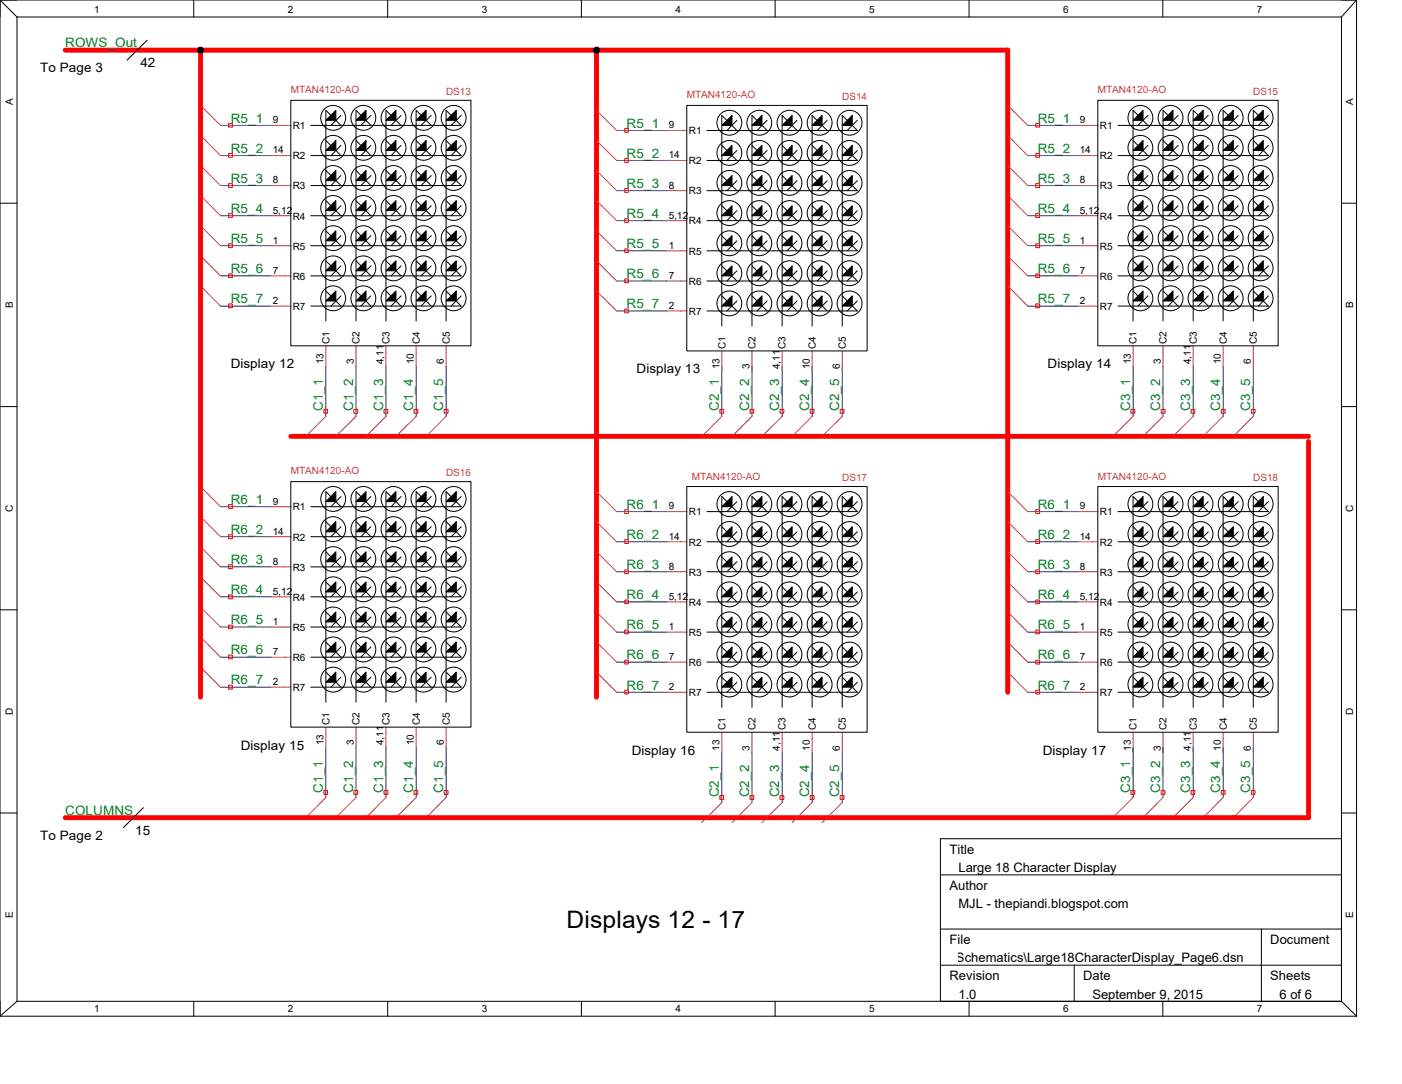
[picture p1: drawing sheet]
<svg xmlns="http://www.w3.org/2000/svg" width="279mm" height="216mm" viewBox="0 0 279 216" stroke-linecap="round" stroke-linejoin="round" font-family="sans-serif">
<path d="M13 10h187.8v127.9M40 10v128.9M118.9 10v128.9M58 86.9h202.8M260.8 87.9v75h-247.8" fill="none" stroke="#f00" stroke-width=".97"/>
<g fill="none" stroke="#00f" stroke-width=".2">
<path d="M43.9 25h10M43.9 31h10M43.9 37h10M122.9 26h10M122.9 32h10M122.9 38h10M204.8 25h10M204.8 31h10M204.8 37h10M43.9 43h10M43.9 48.9h10M43.9 54.9h10"/>
<path d="M122.9 43.9h10M122.9 50h10M122.9 56h10M204.8 43h10M204.8 48.9h10M204.8 54.9h10M43.9 61h10M64.9 72.9v10M71 72.9v10M76.9 72.9v10M82.9 72.9v10M88.9 72.9v10"/>
<path d="M122.9 61.9h10M143.8 72.9v10M149.9 72.9v10M155.9 72.9v10M161.8 72.9v10M167.9 72.9v10M204.8 61h10M225.8 72.9v10M231.8 72.9v10M237.8 72.9v10M243.8 72.9v10M249.8 72.9v10"/>
<path d="M43.9 100.9h10M43.9 106.9h10M43.9 112.9h10M43.9 118.9h10M122.9 101.9h10M122.9 107.9h10M122.9 113.9h10M122.9 119.9h10M204.8 101.9h10M204.8 107.9h10M204.8 113.9h10M204.8 119.9h10"/>
<path d="M43.9 124.9h10M43.9 130.9h10M43.9 136.9h10M122.9 125.9h10M122.9 131.9h10M122.9 137.9h10M204.8 125.9h10M204.8 131.9h10M204.8 137.9h10M64.9 148.8v10M71 148.8v10M76.9 148.8v10"/>
<path d="M82.9 148.8v10M88.9 148.8v10M143.8 149.9v10M149.9 149.9v10M155.9 149.9v10M161.8 149.9v10M167.9 149.9v10M225.8 148.8v10M231.8 148.8v10M237.8 148.8v10M243.8 148.8v10M249.8 148.8v10"/>
</g>
<g fill="none" stroke="#c04040" stroke-width=".2">
<path d="M40 21l3.9 4M40 27l3.9 4M40 33l3.9 4M40 38.9l3.9 4.1M53.9 25h4.1M53.9 31h4.1M53.9 37h4.1M118.9 22l4 4M118.9 28l4 4M118.9 34l4 4M118.9 40l4 3.9M132.9 26h4"/>
<path d="M132.9 32h4M132.9 38h4M200.8 21l4 4M200.8 27l4 4M200.8 33l4 4M200.8 38.9l4 4.1M214.8 25h4M214.8 31h4M214.8 37h4M40 45l3.9 3.9M40 51l3.9 3.9M40 56.9l3.9 4.1"/>
<path d="M53.9 43h4.1M53.9 48.9h4.1M53.9 54.9h4.1M118.9 46l4 4M118.9 51.9l4 4.1M118.9 58l4 3.9M132.9 43.9h4M132.9 50h4M132.9 56h4M200.8 45l4 3.9M200.8 51l4 3.9M200.8 56.9l4 4.1"/>
<path d="M214.8 43h4M214.8 48.9h4M214.8 54.9h4M53.9 61h4.1M64.9 68.9v4M71 68.9v4M76.9 68.9v4M82.9 68.9v4M88.9 68.9v4M132.9 61.9h4M143.8 69.9v4M149.9 69.9v4"/>
<path d="M155.9 69.9v4M161.8 69.9v4M167.9 69.9v4M214.8 61h4M225.8 68.9v4M231.8 68.9v4M237.8 68.9v4M243.8 68.9v4M249.8 68.9v4M40 96.9l3.9 4M64.9 82.9l-3.9 4M71 82.9l-4.1 4"/>
<path d="M76.9 82.9l-4 4M82.9 82.9l-4 4M88.9 82.9l-4 4M118.9 97.9l4 4M143.8 82.9l-3.9 4M149.9 82.9l-4 4M155.9 82.9l-4.1 4M161.8 82.9l-3.9 4M167.9 82.9l-4.1 4M200.8 97.9l4 4M225.8 82.9l-4 4M231.8 82.9l-4 4"/>
<path d="M237.8 82.9l-4 4M243.8 82.9l-4 4M249.8 82.9l-4 4M40 102.9l3.9 4M40 108.9l3.9 4M40 114.9l3.9 4M53.9 100.9h4.1M53.9 106.9h4.1M53.9 112.9h4.1M53.9 118.9h4.1M118.9 103.9l4 4M118.9 109.9l4 4"/>
<path d="M118.9 115.9l4 4M132.9 101.9h4M132.9 107.9h4M132.9 113.9h4M132.9 119.9h4M200.8 103.9l4 4M200.8 109.9l4 4M200.8 115.9l4 4M214.8 101.9h4M214.8 107.9h4M214.8 113.9h4M214.8 119.9h4"/>
<path d="M40 120.9l3.9 4M40 126.9l3.9 4M40 132.9l3.9 4M53.9 124.9h4.1M53.9 130.9h4.1M53.9 136.9h4.1M118.9 121.9l4 4M118.9 127.9l4 4M118.9 133.9l4 4M132.9 125.9h4M132.9 131.9h4M132.9 137.9h4"/>
<path d="M200.8 121.9l4 4M200.8 127.9l4 4M200.8 133.9l4 4M214.8 125.9h4M214.8 131.9h4M214.8 137.9h4M64.9 158.8l-3.9 4.1M64.9 144.9v3.9M71 158.8l-4.1 4.1M71 144.9v3.9M76.9 158.8l-4 4.1M76.9 144.9v3.9"/>
<path d="M82.9 158.8l-4 4.1M82.9 144.9v3.9M88.9 158.8l-4 4.1M88.9 144.9v3.9M143.8 145.9v4M143.8 159.9l-3.9 3.9M149.9 145.9v4M149.9 159.9l-4 3.9M155.9 145.9v4M155.9 159.9l-4.1 3.9M161.8 145.9v4M161.8 159.9l-3.9 3.9"/>
<path d="M167.9 145.9v4M167.9 159.9l-4.1 3.9M225.8 145.9v4M225.8 158.8l-4 4.1M231.8 145.9v4M231.8 158.8l-4 4.1M237.8 145.9v4M237.8 158.8l-4 4.1M243.8 145.9v4M243.8 158.8l-4 4.1M249.8 145.9v4M249.8 158.8l-4 4.1"/>
</g>
<g fill="none" stroke="#f00" stroke-width=".2">
<path d="M45.6 24.6h.7v.7h-.7zM45.6 30.6h.7v.7h-.7zM45.6 36.6h.7v.7h-.7zM124.5 25.6h.7v.7h-.7zM124.5 31.6h.7v.7h-.7zM124.5 37.5h.7v.8h-.7zM206.4 24.6h.8v.7h-.8zM206.4 30.6h.8v.7h-.8zM206.4 36.6h.8v.7h-.8zM45.6 42.5h.7v.8h-.7zM45.6 48.6h.7v.7h-.7zM45.6 54.6h.7v.7h-.7z"/>
<path d="M124.5 43.6h.7v.7h-.7zM124.5 49.6h.7v.7h-.7zM124.5 55.5h.7v.8h-.7zM206.4 42.5h.8v.8h-.8zM206.4 48.6h.8v.7h-.8zM206.4 54.6h.8v.7h-.8zM45.6 60.5h.7v.8h-.7zM124.5 61.6h.7v.7h-.7zM206.4 60.5h.8v.8h-.8zM64.6 81.5h.7v.8h-.7zM70.5 81.5h.8v.8h-.8zM76.5 81.5h.8v.8h-.8z"/>
<path d="M82.5 81.5h.8v.8h-.8zM88.5 81.5h.8v.8h-.8zM143.5 81.5h.7v.8h-.7zM149.5 81.5h.7v.8h-.7zM155.4 81.5h.8v.8h-.8zM161.5 81.5h.7v.8h-.7zM167.4 81.5h.8v.8h-.8zM225.4 81.5h.7v.8h-.7zM231.4 81.5h.8v.8h-.8zM237.4 81.5h.7v.8h-.7zM243.4 81.5h.7v.8h-.7zM249.4 81.5h.7v.8h-.7z"/>
<path d="M45.6 100.5h.7v.8h-.7zM45.6 106.5h.7v.8h-.7zM45.6 112.5h.7v.7h-.7zM45.6 118.5h.7v.8h-.7zM124.5 101.5h.7v.8h-.7zM124.5 107.5h.7v.7h-.7zM124.5 113.5h.7v.8h-.7zM124.5 119.5h.7v.7h-.7zM206.4 101.5h.8v.8h-.8zM206.4 107.5h.8v.7h-.8zM206.4 113.5h.8v.8h-.8zM206.4 119.5h.8v.7h-.8z"/>
<path d="M45.6 124.5h.7v.7h-.7zM45.6 130.5h.7v.7h-.7zM45.6 136.5h.7v.7h-.7zM124.5 125.5h.7v.7h-.7zM124.5 131.5h.7v.7h-.7zM124.5 137.5h.7v.7h-.7zM206.4 125.5h.8v.7h-.8zM206.4 131.5h.8v.7h-.8zM206.4 137.5h.8v.7h-.8zM64.6 157.4h.7v.8h-.7zM70.5 157.4h.8v.8h-.8zM76.5 157.4h.8v.8h-.8z"/>
<path d="M82.5 157.4h.8v.8h-.8zM88.5 157.4h.8v.8h-.8zM143.5 158.5h.7v.7h-.7zM149.5 158.5h.7v.7h-.7zM155.4 158.5h.8v.7h-.8zM161.5 158.5h.7v.7h-.7zM167.4 158.5h.8v.7h-.8zM225.4 157.4h.7v.8h-.7zM231.4 157.4h.8v.8h-.8zM237.4 157.4h.7v.8h-.7zM243.4 157.4h.7v.8h-.7zM249.4 157.4h.7v.8h-.7z"/>
</g>
<g fill="none" stroke="#000" stroke-width=".2">
<path d="M0 0h270.3M0 0v202.4M0 0l3.4 3.4M3.4 3.4h263.9M3.4 3.4v196M29.3 8l-4 4M38.6 0v3.4M58 20h35.9v48.9h-35.9zM77.3 0v3.4M115.9 0v3.4M154.5 0v3.4M193.1 0v3.4"/>
<path d="M218.8 20h35.9v48.9h-35.9zM231.7 0v3.4M267.3 3.4v196M270.3 0v202.4M270.3 0l-3 3.4M61.9 25h30l-3-3v41.9M64.9 28l3 3M64.9 34l3 3M64.9 40l3 3M67.9 25l-3-3v41.9M67.9 23l-1.9 2M67.9 35l-1.9 2"/>
<path d="M67.9 29l-1.9 2M71 28l2.9 3M71 34l2.9 3M71 40l2.9 3M73.9 25l-2.9-3v41.9M73.9 23l-2 2M73.9 29l-2 2M73.9 35l-2 2M76.9 34l3 3M76.9 28l3 3M76.9 40l3 3M79.9 25l-3-3v41.9"/>
<path d="M79.9 23l-2 2M79.9 35l-2 2M79.9 29l-2 2M82.9 28l3 3M82.9 34l3 3M82.9 40l3 3M85.9 25l-3-3v41.9M85.9 23l-2 2M85.9 29l-2 2M85.9 35l-2 2M88.9 28l3 3h-30M88.9 40l3 3h-30"/>
<path d="M88.9 34l3 3h-30M91.9 23l-2 2M91.9 29l-2 2M91.9 35l-2 2M136.9 21h35.9v48.9h-35.9zM140.9 26h30l-3-3v41.9M143.8 29l3.1 3M143.8 35l3.1 3M146.9 26l-3.1-3v41.9M146.9 24l-2 2M146.9 30l-2 2M146.9 36l-2 2"/>
<path d="M149.9 29l3 3M149.9 35l3 3M152.9 26l-3-3v41.9M152.9 24l-2 2M152.9 30l-2 2M152.9 36l-2 2M155.9 29l2.9 3M155.9 35l2.9 3M158.8 26l-2.9-3v41.9M158.8 24l-2 2M158.8 36l-2 2M158.8 30l-2 2"/>
<path d="M161.8 35l3 3M161.8 29l3 3M164.8 26l-3-3v41.9M164.8 24l-1.9 2M164.8 30l-1.9 2M164.8 36l-1.9 2M167.9 29l3 3h-30M167.9 35l3 3h-30M170.9 24l-2.1 2M170.9 30l-2.1 2M170.9 36l-2.1 2M222.8 25h30l-3-3v41.9"/>
<path d="M225.8 28l3 3M225.8 34l3 3M225.8 40l3 3M228.8 25l-3-3v41.9M228.8 23l-2 2M228.8 29l-2 2M228.8 35l-2 2M231.8 28l3 3M231.8 34l3 3M231.8 40l3 3M234.8 25l-3-3v41.9M234.8 23l-2 2"/>
<path d="M234.8 35l-2 2M234.8 29l-2 2M237.8 28l3 3M237.8 40l3 3M237.8 34l3 3M240.8 25l-3-3v41.9M240.8 23l-2 2M240.8 29l-2 2M240.8 35l-2 2M243.8 40l3 3M243.8 34l3 3M243.8 28l3 3"/>
<path d="M246.8 25l-3-3v41.9M246.8 23l-2 2M246.8 29l-2 2M246.8 35l-2 2M249.8 28l3 3h-30M249.8 34l3 3h-30M249.8 40l3 3h-30M252.8 23l-2 2M252.8 29l-2 2M252.8 35l-2 2M0 40.5h3.4M64.9 46l3 2.9"/>
<path d="M64.9 51.9l3 3M64.9 58l3 3M67.9 46.9l-1.9 2M67.9 41l-1.9 2M67.9 53l-1.9 1.9M67.9 58.9l-1.9 2.1M71 46l2.9 2.9M71 51.9l2.9 3M71 58l2.9 3M73.9 41l-2 2M73.9 53l-2 1.9M73.9 46.9l-2 2"/>
<path d="M73.9 58.9l-2 2.1M76.9 51.9l3 3M76.9 46l3 2.9M76.9 58l3 3M79.9 46.9l-2 2M79.9 41l-2 2M79.9 53l-2 1.9M79.9 58.9l-2 2.1M82.9 58l3 3M82.9 46l3 2.9M82.9 51.9l3 3M85.9 41l-2 2"/>
<path d="M85.9 46.9l-2 2M85.9 53l-2 1.9M85.9 58.9l-2 2.1M88.9 51.9l3 3h-30M88.9 46l3 2.9h-30M88.9 58l3 3h-30M91.9 41l-2 2M91.9 46.9l-2 2M91.9 53l-2 1.9M91.9 58.9l-2 2.1M143.8 41l3.1 2.9M143.8 46.9l3.1 3.1"/>
<path d="M143.8 53l3.1 3M143.8 58.9l3.1 3M146.9 48l-2 2M146.9 42l-2 1.9M146.9 59.9l-2 2M146.9 53.9l-2 2.1M149.9 41l3 2.9M149.9 53l3 3M149.9 46.9l3 3.1M149.9 58.9l3 3M152.9 42l-2 1.9M152.9 48l-2 2"/>
<path d="M152.9 59.9l-2 2M152.9 53.9l-2 2.1M155.9 41l2.9 2.9M155.9 46.9l2.9 3.1M155.9 53l2.9 3M155.9 58.9l2.9 3M158.8 42l-2 1.9M158.8 48l-2 2M158.8 53.9l-2 2.1M158.8 59.9l-2 2M161.8 41l3 2.9M161.8 46.9l3 3.1"/>
<path d="M161.8 53l3 3M161.8 58.9l3 3M164.8 42l-1.9 1.9M164.8 48l-1.9 2M164.8 53.9l-1.9 2.1M164.8 59.9l-1.9 2M167.9 46.9l3 3.1h-30M167.9 41l3 2.9h-30M167.9 53l3 3h-30M167.9 58.9l3 3h-30M170.9 42l-2.1 1.9M170.9 48l-2.1 2"/>
<path d="M170.9 53.9l-2.1 2.1M170.9 59.9l-2.1 2M225.8 46l3 2.9M225.8 51.9l3 3M225.8 58l3 3M228.8 41l-2 2M228.8 46.9l-2 2M228.8 53l-2 1.9M228.8 58.9l-2 2.1M231.8 51.9l3 3M231.8 46l3 2.9M231.8 58l3 3"/>
<path d="M234.8 41l-2 2M234.8 46.9l-2 2M234.8 53l-2 1.9M234.8 58.9l-2 2.1M237.8 46l3 2.9M237.8 51.9l3 3M237.8 58l3 3M240.8 41l-2 2M240.8 46.9l-2 2M240.8 58.9l-2 2.1M240.8 53l-2 1.9M243.8 46l3 2.9"/>
<path d="M243.8 51.9l3 3M243.8 58l3 3M246.8 41l-2 2M246.8 46.9l-2 2M246.8 53l-2 1.9M246.8 58.9l-2 2.1M249.8 46l3 2.9h-30M249.8 51.9l3 3h-30M249.8 58l3 3h-30M252.8 41l-2 2M252.8 46.9l-2 2M252.8 53l-2 1.9"/>
<path d="M252.8 58.9l-2 2.1M267.3 40.5h3M0 81h3.4M58 95.9h35.9v48.9h-35.9zM67.9 98.9l-1.9 2M73.9 98.9l-2 2M79.9 98.9l-2 2M85.9 98.9l-2 2M91.9 98.9l-2 2M136.9 96.9h35.9v48.9h-35.9zM146.9 99.9l-2 2M152.9 99.9l-2 2"/>
<path d="M158.8 99.9l-2 2M164.8 99.9l-1.9 2M170.9 99.9l-2.1 2M218.8 96.9h35.9v48.9h-35.9zM228.8 99.9l-2 2M234.8 99.9l-2 2M240.8 99.9l-2 2M246.8 99.9l-2 2M252.8 99.9l-2 2M267.3 81h3M61.9 100.9h30l-3-3v42M64.9 103.9l3 3"/>
<path d="M64.9 109.9l3 3M64.9 115.9l3 3M67.9 100.9l-3-3v42M67.9 116.9l-1.9 2M67.9 104.9l-1.9 2M67.9 110.9l-1.9 2M71 103.9l2.9 3M71 115.9l2.9 3M71 109.9l2.9 3M73.9 100.9l-2.9-3v42M73.9 110.9l-2 2M73.9 104.9l-2 2"/>
<path d="M73.9 116.9l-2 2M76.9 103.9l3 3M76.9 109.9l3 3M76.9 115.9l3 3M79.9 100.9l-3-3v42M79.9 104.9l-2 2M79.9 116.9l-2 2M79.9 110.9l-2 2M82.9 103.9l3 3M82.9 109.9l3 3M82.9 115.9l3 3M85.9 100.9l-3-3v42"/>
<path d="M85.9 104.9l-2 2M85.9 110.9l-2 2M85.9 116.9l-2 2M88.9 109.9l3 3h-30M88.9 103.9l3 3h-30M88.9 115.9l3 3h-30M91.9 104.9l-2 2M91.9 110.9l-2 2M91.9 116.9l-2 2M140.9 101.9h30l-3-3v42M143.8 104.9l3.1 3M143.8 110.9l3.1 3"/>
<path d="M143.8 116.9l3.1 3M146.9 101.9l-3.1-3v42M146.9 105.9l-2 2M146.9 111.9l-2 2M146.9 117.9l-2 2M149.9 104.9l3 3M149.9 110.9l3 3M149.9 116.9l3 3M152.9 101.9l-3-3v42M152.9 111.9l-2 2M152.9 105.9l-2 2M152.9 117.9l-2 2"/>
<path d="M155.9 110.9l2.9 3M155.9 104.9l2.9 3M155.9 116.9l2.9 3M158.8 101.9l-2.9-3v42M158.8 105.9l-2 2M158.8 111.9l-2 2M158.8 117.9l-2 2M161.8 104.9l3 3M161.8 110.9l3 3M161.8 116.9l3 3M164.8 101.9l-3-3v42M164.8 105.9l-1.9 2"/>
<path d="M164.8 111.9l-1.9 2M164.8 117.9l-1.9 2M167.9 116.9l3 3h-30M167.9 104.9l3 3h-30M167.9 110.9l3 3h-30M170.9 105.9l-2.1 2M170.9 111.9l-2.1 2M170.9 117.9l-2.1 2M222.8 101.9h30l-3-3v42M225.8 104.9l3 3M225.8 110.9l3 3M225.8 116.9l3 3"/>
<path d="M228.8 101.9l-3-3v42M228.8 105.9l-2 2M228.8 111.9l-2 2M228.8 117.9l-2 2M231.8 104.9l3 3M231.8 116.9l3 3M231.8 110.9l3 3M234.8 101.9l-3-3v42M234.8 111.9l-2 2M234.8 117.9l-2 2M234.8 105.9l-2 2M237.8 104.9l3 3"/>
<path d="M237.8 110.9l3 3M237.8 116.9l3 3M240.8 101.9l-3-3v42M240.8 105.9l-2 2M240.8 111.9l-2 2M240.8 117.9l-2 2M243.8 104.9l3 3M243.8 110.9l3 3M243.8 116.9l3 3M246.8 101.9l-3-3v42M246.8 105.9l-2 2M246.8 111.9l-2 2"/>
<path d="M246.8 117.9l-2 2M249.8 104.9l3 3h-30M249.8 110.9l3 3h-30M249.8 116.9l3 3h-30M252.8 105.9l-2 2M252.8 111.9l-2 2M252.8 117.9l-2 2M0 121.5h3.4M64.9 121.9l3 3M64.9 127.9l3 3M64.9 133.9l3 3M67.9 122.9l-1.9 2"/>
<path d="M67.9 134.9l-1.9 2M67.9 128.9l-1.9 2M71 121.9l2.9 3M71 127.9l2.9 3M71 133.9l2.9 3M73.9 122.9l-2 2M73.9 134.9l-2 2M73.9 128.9l-2 2M76.9 121.9l3 3M76.9 133.9l3 3M76.9 127.9l3 3M79.9 122.9l-2 2"/>
<path d="M79.9 128.9l-2 2M79.9 134.9l-2 2M82.9 127.9l3 3M82.9 121.9l3 3M82.9 133.9l3 3M85.9 122.9l-2 2M85.9 128.9l-2 2M85.9 134.9l-2 2M88.9 121.9l3 3h-30M88.9 127.9l3 3h-30M88.9 133.9l3 3h-30M91.9 122.9l-2 2"/>
<path d="M91.9 128.9l-2 2M91.9 134.9l-2 2M143.8 122.9l3.1 3M143.8 128.9l3.1 3M143.8 134.9l3.1 3M146.9 129.9l-2 2M146.9 135.9l-2 2M146.9 123.9l-2 2M149.9 122.9l3 3M149.9 128.9l3 3M149.9 134.9l3 3M152.9 129.9l-2 2"/>
<path d="M152.9 123.9l-2 2M152.9 135.9l-2 2M155.9 122.9l2.9 3M155.9 128.9l2.9 3M155.9 134.9l2.9 3M158.8 123.9l-2 2M158.8 135.9l-2 2M158.8 129.9l-2 2M161.8 134.9l3 3M161.8 122.9l3 3M161.8 128.9l3 3M164.8 123.9l-1.9 2"/>
<path d="M164.8 129.9l-1.9 2M164.8 135.9l-1.9 2M167.9 122.9l3 3h-30M167.9 128.9l3 3h-30M167.9 134.9l3 3h-30M170.9 123.9l-2.1 2M170.9 129.9l-2.1 2M170.9 135.9l-2.1 2M225.8 122.9l3 3M225.8 128.9l3 3M225.8 134.9l3 3M228.8 135.9l-2 2"/>
<path d="M228.8 123.9l-2 2M228.8 129.9l-2 2M231.8 122.9l3 3M231.8 128.9l3 3M231.8 134.9l3 3M234.8 129.9l-2 2M234.8 135.9l-2 2M234.8 123.9l-2 2M237.8 122.9l3 3M237.8 134.9l3 3M237.8 128.9l3 3M240.8 123.9l-2 2"/>
<path d="M240.8 129.9l-2 2M240.8 135.9l-2 2M243.8 134.9l3 3M243.8 128.9l3 3M243.8 122.9l3 3M246.8 123.9l-2 2M246.8 129.9l-2 2M246.8 135.9l-2 2M249.8 122.9l3 3h-30M249.8 128.9l3 3h-30M249.8 134.9l3 3h-30M252.8 123.9l-2 2"/>
<path d="M252.8 129.9l-2 2M252.8 135.9l-2 2M267.3 121.5h3M0 161.9h3.4M28.6 160.9l-4 3.9M187.4 174.2h79.9M267.3 167h-79.9v32.4M267.3 161.9h3M3.4 199.4h263.9M3.4 199.4l-3.4 3M38.6 199.4v3M77.3 199.4v3"/>
<path d="M115.9 199.4v3M154.5 199.4v3M187.4 185h79.9M187.4 192.2h79.9M193.1 199.4v3M214.1 192.2v7.2M231.7 199.4v3M251.4 185v14.4M267.3 199.4l3 3M0 202.4h270.3"/>
<circle cx="66.4" cy="29.4" r="2.48"/>
<circle cx="66.4" cy="35.5" r="2.48"/>
<circle cx="66.4" cy="23.5" r="2.48"/>
<circle cx="72.4" cy="35.5" r="2.48"/>
<circle cx="72.4" cy="29.4" r="2.48"/>
<circle cx="72.4" cy="23.5" r="2.48"/>
<circle cx="78.4" cy="23.5" r="2.48"/>
<circle cx="78.4" cy="29.4" r="2.48"/>
<circle cx="78.4" cy="35.5" r="2.48"/>
<circle cx="84.4" cy="35.5" r="2.48"/>
<circle cx="84.4" cy="23.5" r="2.48"/>
<circle cx="84.4" cy="29.4" r="2.48"/>
<circle cx="90.4" cy="23.5" r="2.48"/>
<circle cx="90.4" cy="29.4" r="2.48"/>
<circle cx="90.4" cy="35.5" r="2.48"/>
<circle cx="145.4" cy="30.5" r="2.48"/>
<circle cx="145.4" cy="36.4" r="2.48"/>
<circle cx="145.4" cy="24.4" r="2.48"/>
<circle cx="151.3" cy="36.4" r="2.48"/>
<circle cx="151.3" cy="30.5" r="2.48"/>
<circle cx="151.3" cy="24.4" r="2.48"/>
<circle cx="157.3" cy="30.5" r="2.48"/>
<circle cx="157.3" cy="24.4" r="2.48"/>
<circle cx="157.3" cy="36.4" r="2.48"/>
<circle cx="163.3" cy="24.4" r="2.48"/>
<circle cx="163.3" cy="36.4" r="2.48"/>
<circle cx="163.3" cy="30.5" r="2.48"/>
<circle cx="169.3" cy="36.4" r="2.48"/>
<circle cx="169.3" cy="24.4" r="2.48"/>
<circle cx="169.3" cy="30.5" r="2.48"/>
<circle cx="227.3" cy="23.5" r="2.48"/>
<circle cx="227.3" cy="29.4" r="2.48"/>
<circle cx="227.3" cy="35.5" r="2.48"/>
<circle cx="233.3" cy="29.4" r="2.48"/>
<circle cx="233.3" cy="23.5" r="2.48"/>
<circle cx="233.3" cy="35.5" r="2.48"/>
<circle cx="239.2" cy="29.4" r="2.48"/>
<circle cx="239.2" cy="23.5" r="2.48"/>
<circle cx="239.2" cy="35.5" r="2.48"/>
<circle cx="245.3" cy="23.5" r="2.48"/>
<circle cx="245.3" cy="29.4" r="2.48"/>
<circle cx="245.3" cy="35.5" r="2.48"/>
<circle cx="251.2" cy="29.4" r="2.48"/>
<circle cx="251.2" cy="35.5" r="2.48"/>
<circle cx="251.2" cy="23.5" r="2.48"/>
<circle cx="66.4" cy="59.4" r="2.48"/>
<circle cx="66.4" cy="47.4" r="2.48"/>
<circle cx="66.4" cy="41.4" r="2.48"/>
<circle cx="66.4" cy="53.4" r="2.48"/>
<circle cx="72.4" cy="41.4" r="2.48"/>
<circle cx="72.4" cy="47.4" r="2.48"/>
<circle cx="72.4" cy="53.4" r="2.48"/>
<circle cx="72.4" cy="59.4" r="2.48"/>
<circle cx="78.4" cy="47.4" r="2.48"/>
<circle cx="78.4" cy="41.4" r="2.48"/>
<circle cx="78.4" cy="53.4" r="2.48"/>
<circle cx="78.4" cy="59.4" r="2.48"/>
<circle cx="84.4" cy="41.4" r="2.48"/>
<circle cx="84.4" cy="53.4" r="2.48"/>
<circle cx="84.4" cy="47.4" r="2.48"/>
<circle cx="84.4" cy="59.4" r="2.48"/>
<circle cx="90.4" cy="59.4" r="2.48"/>
<circle cx="90.4" cy="41.4" r="2.48"/>
<circle cx="90.4" cy="47.4" r="2.48"/>
<circle cx="90.4" cy="53.4" r="2.48"/>
<circle cx="145.4" cy="42.4" r="2.48"/>
<circle cx="145.4" cy="48.5" r="2.48"/>
<circle cx="145.4" cy="54.4" r="2.48"/>
<circle cx="151.3" cy="42.4" r="2.48"/>
<circle cx="151.3" cy="54.4" r="2.48"/>
<circle cx="151.3" cy="48.5" r="2.48"/>
<circle cx="157.3" cy="42.4" r="2.48"/>
<circle cx="157.3" cy="54.4" r="2.48"/>
<circle cx="157.3" cy="48.5" r="2.48"/>
<circle cx="163.3" cy="42.4" r="2.48"/>
<circle cx="163.3" cy="48.5" r="2.48"/>
<circle cx="163.3" cy="54.4" r="2.48"/>
<circle cx="169.3" cy="42.4" r="2.48"/>
<circle cx="169.3" cy="48.5" r="2.48"/>
<circle cx="169.3" cy="54.4" r="2.48"/>
<circle cx="227.3" cy="53.4" r="2.48"/>
<circle cx="227.3" cy="47.4" r="2.48"/>
<circle cx="227.3" cy="41.4" r="2.48"/>
<circle cx="227.3" cy="59.4" r="2.48"/>
<circle cx="233.3" cy="41.4" r="2.48"/>
<circle cx="233.3" cy="47.4" r="2.48"/>
<circle cx="233.3" cy="53.4" r="2.48"/>
<circle cx="233.3" cy="59.4" r="2.48"/>
<circle cx="239.2" cy="59.4" r="2.48"/>
<circle cx="239.2" cy="47.4" r="2.48"/>
<circle cx="239.2" cy="53.4" r="2.48"/>
<circle cx="239.2" cy="41.4" r="2.48"/>
<circle cx="245.3" cy="59.4" r="2.48"/>
<circle cx="245.3" cy="47.4" r="2.48"/>
<circle cx="245.3" cy="41.4" r="2.48"/>
<circle cx="245.3" cy="53.4" r="2.48"/>
<circle cx="251.2" cy="59.4" r="2.48"/>
<circle cx="251.2" cy="47.4" r="2.48"/>
<circle cx="251.2" cy="41.4" r="2.48"/>
<circle cx="251.2" cy="53.4" r="2.48"/>
<circle cx="145.4" cy="60.4" r="2.48"/>
<circle cx="151.3" cy="60.4" r="2.48"/>
<circle cx="157.3" cy="60.4" r="2.48"/>
<circle cx="163.3" cy="60.4" r="2.48"/>
<circle cx="169.3" cy="60.4" r="2.48"/>
<circle cx="66.4" cy="99.4" r="2.48"/>
<circle cx="72.4" cy="99.4" r="2.48"/>
<circle cx="78.4" cy="99.4" r="2.48"/>
<circle cx="84.4" cy="99.4" r="2.48"/>
<circle cx="90.4" cy="99.4" r="2.48"/>
<circle cx="66.4" cy="111.4" r="2.48"/>
<circle cx="66.4" cy="105.4" r="2.48"/>
<circle cx="66.4" cy="117.4" r="2.48"/>
<circle cx="72.4" cy="117.4" r="2.48"/>
<circle cx="72.4" cy="105.4" r="2.48"/>
<circle cx="72.4" cy="111.4" r="2.48"/>
<circle cx="78.4" cy="111.4" r="2.48"/>
<circle cx="78.4" cy="105.4" r="2.48"/>
<circle cx="78.4" cy="117.4" r="2.48"/>
<circle cx="84.4" cy="117.4" r="2.48"/>
<circle cx="84.4" cy="111.4" r="2.48"/>
<circle cx="84.4" cy="105.4" r="2.48"/>
<circle cx="90.4" cy="111.4" r="2.48"/>
<circle cx="90.4" cy="117.4" r="2.48"/>
<circle cx="90.4" cy="105.4" r="2.48"/>
<circle cx="145.4" cy="106.4" r="2.48"/>
<circle cx="145.4" cy="100.4" r="2.48"/>
<circle cx="145.4" cy="118.4" r="2.48"/>
<circle cx="145.4" cy="112.4" r="2.48"/>
<circle cx="151.3" cy="118.4" r="2.48"/>
<circle cx="151.3" cy="100.4" r="2.48"/>
<circle cx="151.3" cy="106.4" r="2.48"/>
<circle cx="151.3" cy="112.4" r="2.48"/>
<circle cx="157.3" cy="100.4" r="2.48"/>
<circle cx="157.3" cy="118.4" r="2.48"/>
<circle cx="157.3" cy="112.4" r="2.48"/>
<circle cx="157.3" cy="106.4" r="2.48"/>
<circle cx="163.3" cy="112.4" r="2.48"/>
<circle cx="163.3" cy="106.4" r="2.48"/>
<circle cx="163.3" cy="100.4" r="2.48"/>
<circle cx="163.3" cy="118.4" r="2.48"/>
<circle cx="169.3" cy="106.4" r="2.48"/>
<circle cx="169.3" cy="112.4" r="2.48"/>
<circle cx="169.3" cy="100.4" r="2.48"/>
<circle cx="169.3" cy="118.4" r="2.48"/>
<circle cx="227.3" cy="100.4" r="2.48"/>
<circle cx="227.3" cy="106.4" r="2.48"/>
<circle cx="227.3" cy="112.4" r="2.48"/>
<circle cx="227.3" cy="118.4" r="2.48"/>
<circle cx="233.3" cy="106.4" r="2.48"/>
<circle cx="233.3" cy="100.4" r="2.48"/>
<circle cx="233.3" cy="118.4" r="2.48"/>
<circle cx="233.3" cy="112.4" r="2.48"/>
<circle cx="239.2" cy="112.4" r="2.48"/>
<circle cx="239.2" cy="118.4" r="2.48"/>
<circle cx="239.2" cy="100.4" r="2.48"/>
<circle cx="239.2" cy="106.4" r="2.48"/>
<circle cx="245.3" cy="106.4" r="2.48"/>
<circle cx="245.3" cy="100.4" r="2.48"/>
<circle cx="245.3" cy="112.4" r="2.48"/>
<circle cx="245.3" cy="118.4" r="2.48"/>
<circle cx="251.2" cy="106.4" r="2.48"/>
<circle cx="251.2" cy="100.4" r="2.48"/>
<circle cx="251.2" cy="112.4" r="2.48"/>
<circle cx="251.2" cy="118.4" r="2.48"/>
<circle cx="66.4" cy="129.3" r="2.48"/>
<circle cx="66.4" cy="135.4" r="2.48"/>
<circle cx="66.4" cy="123.4" r="2.48"/>
<circle cx="72.4" cy="123.4" r="2.48"/>
<circle cx="72.4" cy="135.4" r="2.48"/>
<circle cx="72.4" cy="129.3" r="2.48"/>
<circle cx="78.4" cy="129.3" r="2.48"/>
<circle cx="78.4" cy="135.4" r="2.48"/>
<circle cx="78.4" cy="123.4" r="2.48"/>
<circle cx="84.4" cy="135.4" r="2.48"/>
<circle cx="84.4" cy="129.3" r="2.48"/>
<circle cx="84.4" cy="123.4" r="2.48"/>
<circle cx="90.4" cy="123.4" r="2.48"/>
<circle cx="90.4" cy="135.4" r="2.48"/>
<circle cx="90.4" cy="129.3" r="2.48"/>
<circle cx="145.4" cy="130.4" r="2.48"/>
<circle cx="145.4" cy="136.3" r="2.48"/>
<circle cx="145.4" cy="124.4" r="2.48"/>
<circle cx="151.3" cy="124.4" r="2.48"/>
<circle cx="151.3" cy="136.3" r="2.48"/>
<circle cx="151.3" cy="130.4" r="2.48"/>
<circle cx="157.3" cy="130.4" r="2.48"/>
<circle cx="157.3" cy="136.3" r="2.48"/>
<circle cx="157.3" cy="124.4" r="2.48"/>
<circle cx="163.3" cy="130.4" r="2.48"/>
<circle cx="163.3" cy="124.4" r="2.48"/>
<circle cx="163.3" cy="136.3" r="2.48"/>
<circle cx="169.3" cy="124.4" r="2.48"/>
<circle cx="169.3" cy="130.4" r="2.48"/>
<circle cx="169.3" cy="136.3" r="2.48"/>
<circle cx="227.3" cy="124.4" r="2.48"/>
<circle cx="227.3" cy="130.4" r="2.48"/>
<circle cx="227.3" cy="136.3" r="2.48"/>
<circle cx="233.3" cy="130.4" r="2.48"/>
<circle cx="233.3" cy="136.3" r="2.48"/>
<circle cx="233.3" cy="124.4" r="2.48"/>
<circle cx="239.2" cy="124.4" r="2.48"/>
<circle cx="239.2" cy="130.4" r="2.48"/>
<circle cx="239.2" cy="136.3" r="2.48"/>
<circle cx="245.3" cy="124.4" r="2.48"/>
<circle cx="245.3" cy="130.4" r="2.48"/>
<circle cx="245.3" cy="136.3" r="2.48"/>
<circle cx="251.2" cy="124.4" r="2.48"/>
<circle cx="251.2" cy="136.3" r="2.48"/>
<circle cx="251.2" cy="130.4" r="2.48"/>
</g>
<g fill="#000" stroke="#000" stroke-width=".2">
<path d="M64.9 24l2-2v2zM64.9 30l2-2v2zM66.9 34v2h-2zM72.9 22v2h-1.9zM72.9 28v2h-1.9zM72.9 34v2h-1.9zM78.9 22v2h-2zM78.9 28v2h-2zM78.9 34v2h-2zM84.9 22v2h-2zM84.9 28v2h-2zM84.9 34v2h-2z"/>
<path d="M88.9 24l2-2v2zM88.9 30l2-2v2zM88.9 36l2-2v2zM143.8 25l2.1-2v2zM145.9 29v2h-2.1zM143.8 37l2.1-2v2zM151.8 23v2h-1.9zM151.8 29v2h-1.9zM151.8 35v2h-1.9zM155.9 25l2-2v2zM157.9 29v2h-2zM155.9 37l2-2v2z"/>
<path d="M161.8 25l2-2v2zM163.8 29v2h-2zM161.8 37l2-2v2zM169.8 23v2h-1.9zM169.8 29v2h-1.9zM169.8 35v2h-1.9zM225.8 24l2-2v2zM225.8 30l2-2v2zM227.8 34v2h-2zM231.8 24l2-2v2zM231.8 30l2-2v2zM233.8 34v2h-2z"/>
<path d="M237.8 24l2-2v2zM237.8 30l2-2v2zM239.8 34v2h-2zM243.8 24l2-2v2zM243.8 30l2-2v2zM243.8 36l2-2v2zM249.8 24l2-2v2zM249.8 30l2-2v2zM251.8 34v2h-2zM64.9 42l2-2v2zM64.9 48l2-2v2zM64.9 53.9l2-2v2z"/>
<path d="M64.9 59.9l2-1.9v1.9zM72.9 40v2h-1.9zM72.9 46v2h-1.9zM71 53.9l1.9-2v2zM72.9 58v1.9h-1.9zM78.9 40v2h-2zM78.9 46v2h-2zM76.9 53.9l2-2v2zM78.9 58v1.9h-2zM84.9 40v2h-2zM84.9 46v2h-2zM84.9 51.9v2h-2z"/>
<path d="M84.9 58v1.9h-2zM88.9 42l2-2v2zM88.9 48l2-2v2zM88.9 53.9l2-2v2zM88.9 59.9l2-1.9v1.9zM143.8 43l2.1-2v2zM143.8 48.9l2.1-2v2zM143.8 54.9l2.1-1.9v1.9zM151.8 41v2h-1.9zM151.8 46.9v2h-1.9zM151.8 53v1.9h-1.9zM155.9 43l2-2v2z"/>
<path d="M155.9 48.9l2-2v2zM155.9 54.9l2-1.9v1.9zM161.8 43l2-2v2zM161.8 48.9l2-2v2zM161.8 54.9l2-1.9v1.9zM169.8 41v2h-1.9zM169.8 46.9v2h-1.9zM169.8 53v1.9h-1.9zM225.8 42l2-2v2zM225.8 48l2-2v2zM225.8 53.9l2-2v2zM225.8 59.9l2-1.9v1.9z"/>
<path d="M231.8 42l2-2v2zM231.8 48l2-2v2zM231.8 53.9l2-2v2zM231.8 59.9l2-1.9v1.9zM237.8 42l2-2v2zM237.8 48l2-2v2zM237.8 53.9l2-2v2zM237.8 59.9l2-1.9v1.9zM243.8 42l2-2v2zM243.8 48l2-2v2zM243.8 53.9l2-2v2zM243.8 59.9l2-1.9v1.9z"/>
<path d="M249.8 42l2-2v2zM249.8 48l2-2v2zM249.8 53.9l2-2v2zM249.8 59.9l2-1.9v1.9zM143.8 61l2.1-2.1v2.1zM151.8 58.9v2.1h-1.9zM157.9 58.9v2.1h-2zM163.8 58.9v2.1h-2zM169.8 58.9v2.1h-1.9zM66.9 97.9v2h-2zM72.9 97.9v2h-1.9zM78.9 97.9v2h-2z"/>
<path d="M84.9 97.9v2h-2zM88.9 99.9l2-2v2zM66.9 103.9v2h-2zM66.9 109.9v2h-2zM66.9 115.9v2h-2zM72.9 103.9v2h-1.9zM72.9 109.9v2h-1.9zM72.9 115.9v2h-1.9zM78.9 103.9v2h-2zM78.9 109.9v2h-2zM78.9 115.9v2h-2zM84.9 103.9v2h-2z"/>
<path d="M84.9 109.9v2h-2zM84.9 115.9v2h-2zM88.9 105.9l2-2v2zM88.9 111.9l2-2v2zM88.9 117.9l2-2v2zM143.8 100.9l2.1-2v2zM143.8 106.9l2.1-2v2zM143.8 112.9l2.1-2v2zM143.8 118.9l2.1-2v2zM151.8 98.9v2h-1.9zM151.8 104.9v2h-1.9zM151.8 110.9v2h-1.9z"/>
<path d="M151.8 116.9v2h-1.9zM157.9 98.9v2h-2zM155.9 106.9l2-2v2zM155.9 112.9l2-2v2zM155.9 118.9l2-2v2zM163.8 98.9v2h-2zM161.8 106.9l2-2v2zM161.8 112.9l2-2v2zM161.8 118.9l2-2v2zM169.8 98.9v2h-1.9zM169.8 104.9v2h-1.9zM169.8 110.9v2h-1.9z"/>
<path d="M169.8 116.9v2h-1.9zM227.8 98.9v2h-2zM225.8 106.9l2-2v2zM225.8 112.9l2-2v2zM225.8 118.9l2-2v2zM233.8 98.9v2h-2zM231.8 106.9l2-2v2zM231.8 112.9l2-2v2zM231.8 118.9l2-2v2zM239.8 98.9v2h-2zM237.8 106.9l2-2v2zM237.8 112.9l2-2v2z"/>
<path d="M237.8 118.9l2-2v2zM243.8 100.9l2-2v2zM243.8 106.9l2-2v2zM243.8 112.9l2-2v2zM243.8 118.9l2-2v2zM251.8 98.9v2h-2zM249.8 106.9l2-2v2zM249.8 112.9l2-2v2zM249.8 118.9l2-2v2zM64.9 123.9l2-2v2zM66.9 127.9v2h-2zM66.9 133.9v2h-2z"/>
<path d="M71 123.9l1.9-2v2zM72.9 127.9v2h-1.9zM72.9 133.9v2h-1.9zM76.9 123.9l2-2v2zM78.9 127.9v2h-2zM78.9 133.9v2h-2zM82.9 123.9l2-2v2zM84.9 127.9v2h-2zM84.9 133.9v2h-2zM88.9 123.9l2-2v2zM88.9 129.9l2-2v2zM88.9 135.9l2-2v2z"/>
<path d="M143.8 124.9l2.1-2v2zM143.8 130.9l2.1-2v2zM143.8 136.9l2.1-2v2zM151.8 122.9v2h-1.9zM151.8 128.9v2h-1.9zM151.8 134.9v2h-1.9zM155.9 124.9l2-2v2zM157.9 128.9v2h-2zM157.9 134.9v2h-2zM161.8 124.9l2-2v2zM163.8 128.9v2h-2zM163.8 134.9v2h-2z"/>
<path d="M169.8 122.9v2h-1.9zM169.8 128.9v2h-1.9zM169.8 134.9v2h-1.9zM225.8 124.9l2-2v2zM227.8 128.9v2h-2zM225.8 136.9l2-2v2zM231.8 124.9l2-2v2zM233.8 128.9v2h-2zM233.8 134.9v2h-2zM237.8 124.9l2-2v2zM239.8 128.9v2h-2zM239.8 134.9v2h-2z"/>
<path d="M243.8 124.9l2-2v2zM243.8 130.9l2-2v2zM243.8 136.9l2-2v2zM249.8 124.9l2-2v2zM251.8 128.9v2h-2zM251.8 134.9v2h-2z"/>
<circle cx="40" cy="10" r=".59"/>
<circle cx="118.9" cy="10" r=".61"/>
</g>
<text font-size="4.8" x="112.9" y="184.8">Displays 12 - 17</text>
<g font-size="2.6" fill="#008020">
<text x="13" y="9.4">ROWS_Out</text>
<text x="46" y="24.4">R5_1</text>
<text x="124.9" y="25.4">R5_1</text>
<text x="206.8" y="24.4">R5_1</text>
<text x="46" y="30.4">R5_2</text>
<text x="124.9" y="31.4">R5_2</text>
<text x="206.8" y="30.4">R5_2</text>
<text x="46" y="36.4">R5_3</text>
<text x="124.9" y="37.4">R5_3</text>
<text x="206.8" y="36.4">R5_3</text>
<text x="46" y="42.4">R5_4</text>
<text x="124.9" y="43.4">R5_4</text>
<text x="206.8" y="42.4">R5_4</text>
<text x="46" y="48.4">R5_5</text>
<text x="124.9" y="49.4">R5_5</text>
<text x="206.8" y="48.4">R5_5</text>
<text x="46" y="54.4">R5_6</text>
<text x="124.9" y="55.4">R5_6</text>
<text x="206.8" y="54.4">R5_6</text>
<text x="46" y="60.4">R5_7</text>
<text x="124.9" y="61.4">R5_7</text>
<text x="206.8" y="60.4">R5_7</text>
<text x="64.3" y="81.9" transform="rotate(-90 64.3 81.9)">C1_1</text>
<text x="70.4" y="81.9" transform="rotate(-90 70.4 81.9)">C1_2</text>
<text x="76.3" y="81.9" transform="rotate(-90 76.3 81.9)">C1_3</text>
<text x="82.3" y="81.9" transform="rotate(-90 82.3 81.9)">C1_4</text>
<text x="88.3" y="81.9" transform="rotate(-90 88.3 81.9)">C1_5</text>
<text x="143.3" y="81.9" transform="rotate(-90 143.3 81.9)">C2_1</text>
<text x="149.3" y="81.9" transform="rotate(-90 149.3 81.9)">C2_2</text>
<text x="155.3" y="81.9" transform="rotate(-90 155.3 81.9)">C2_3</text>
<text x="161.2" y="81.9" transform="rotate(-90 161.2 81.9)">C2_4</text>
<text x="167.3" y="81.9" transform="rotate(-90 167.3 81.9)">C2_5</text>
<text x="225.2" y="81.9" transform="rotate(-90 225.2 81.9)">C3_1</text>
<text x="231.2" y="81.9" transform="rotate(-90 231.2 81.9)">C3_2</text>
<text x="237.2" y="81.9" transform="rotate(-90 237.2 81.9)">C3_3</text>
<text x="243.2" y="81.9" transform="rotate(-90 243.2 81.9)">C3_4</text>
<text x="249.2" y="81.9" transform="rotate(-90 249.2 81.9)">C3_5</text>
<text x="46" y="100.4">R6_1</text>
<text x="124.9" y="101.3">R6_1</text>
<text x="206.8" y="101.3">R6_1</text>
<text x="46" y="106.3">R6_2</text>
<text x="124.9" y="107.4">R6_2</text>
<text x="206.8" y="107.4">R6_2</text>
<text x="46" y="112.4">R6_3</text>
<text x="124.9" y="113.3">R6_3</text>
<text x="206.8" y="113.3">R6_3</text>
<text x="46" y="118.3">R6_4</text>
<text x="124.9" y="119.3">R6_4</text>
<text x="206.8" y="119.3">R6_4</text>
<text x="46" y="124.3">R6_5</text>
<text x="124.9" y="125.3">R6_5</text>
<text x="206.8" y="125.3">R6_5</text>
<text x="46" y="130.3">R6_6</text>
<text x="124.9" y="131.3">R6_6</text>
<text x="206.8" y="131.3">R6_6</text>
<text x="46" y="136.3">R6_7</text>
<text x="124.9" y="137.3">R6_7</text>
<text x="206.8" y="137.3">R6_7</text>
<text x="64.3" y="157.9" transform="rotate(-90 64.3 157.9)">C1_1</text>
<text x="70.4" y="157.9" transform="rotate(-90 70.4 157.9)">C1_2</text>
<text x="76.3" y="157.9" transform="rotate(-90 76.3 157.9)">C1_3</text>
<text x="82.3" y="157.9" transform="rotate(-90 82.3 157.9)">C1_4</text>
<text x="88.3" y="157.9" transform="rotate(-90 88.3 157.9)">C1_5</text>
<text x="143.3" y="158.8" transform="rotate(-90 143.3 158.8)">C2_1</text>
<text x="149.3" y="158.8" transform="rotate(-90 149.3 158.8)">C2_2</text>
<text x="155.3" y="158.8" transform="rotate(-90 155.3 158.8)">C2_3</text>
<text x="161.2" y="158.8" transform="rotate(-90 161.2 158.8)">C2_4</text>
<text x="167.3" y="158.8" transform="rotate(-90 167.3 158.8)">C2_5</text>
<text x="225.2" y="157.9" transform="rotate(-90 225.2 157.9)">C3_1</text>
<text x="231.2" y="157.9" transform="rotate(-90 231.2 157.9)">C3_2</text>
<text x="237.2" y="157.9" transform="rotate(-90 237.2 157.9)">C3_3</text>
<text x="243.2" y="157.9" transform="rotate(-90 243.2 157.9)">C3_4</text>
<text x="249.2" y="157.9" transform="rotate(-90 249.2 157.9)">C3_5</text>
<text x="13" y="162.3">COLUMNS</text>
</g>
<g font-size="2.6">
<text x="8" y="14.4">To Page 3</text>
<text x="28" y="13.4">42</text>
<text x="46" y="73.4">Display 12</text>
<text x="126.9" y="74.4">Display 13</text>
<text x="208.8" y="73.4">Display 14</text>
<text x="48" y="149.3">Display 15</text>
<text x="125.9" y="150.3">Display 16</text>
<text x="207.8" y="150.3">Display 17</text>
<text x="8" y="167.3">To Page 2</text>
<text x="27" y="166.3">15</text>
<text x="189.2" y="170.1">Title</text>
<text x="191" y="173.7">Large 18 Character Display</text>
<text x="189.2" y="177.3">Author</text>
<text x="191" y="180.9">MJL - thepiandi.blogspot.com</text>
<text x="102.7" y="191.7">D:\Marty\Documents\Ra~Arduino\Large 18 Character Display\DisplayBoard_Schematics\Large18CharacterDisplay_Page6.dsn</text>
<text x="189.2" y="188.1">File</text>
<text x="253.2" y="188.1">Document</text>
<text x="189.2" y="195.3">Revision</text>
<text x="215.9" y="195.3">Date</text>
<text x="253.2" y="195.3">Sheets</text>
<text x="191" y="198.9">1.0</text>
<text x="217.7" y="198.9">September 9, 2015</text>
<text x="255" y="198.9">6 of 6</text>
</g>
<g font-size="2">
<text x="18.8" y="2.6">1</text>
<text x="57.4" y="2.6">2</text>
<text x="96" y="2.6">3</text>
<text x="134.6" y="2.6">4</text>
<text x="173.2" y="2.6">5</text>
<text x="211.9" y="2.6">6</text>
<text x="250.5" y="2.6">7</text>
<text x="2.5" y="20.9" transform="rotate(-90 2.5 20.9)">A</text>
<text x="269.7" y="20.9" transform="rotate(-90 269.7 20.9)">A</text>
<text x="54.4" y="24.6">9</text>
<text x="58.3" y="25.7">R1</text>
<text x="133.3" y="25.6">9</text>
<text x="137.3" y="26.7">R1</text>
<text x="215.2" y="24.6">9</text>
<text x="219.2" y="25.7">R1</text>
<text x="54.4" y="30.6">14</text>
<text x="58.3" y="31.7">R2</text>
<text x="133.3" y="31.5">14</text>
<text x="137.3" y="32.7">R2</text>
<text x="215.2" y="30.6">14</text>
<text x="219.2" y="31.7">R2</text>
<text x="54.4" y="36.5">8</text>
<text x="58.3" y="37.7">R3</text>
<text x="133.3" y="37.5">8</text>
<text x="137.3" y="38.7">R3</text>
<text x="215.2" y="36.5">8</text>
<text x="219.2" y="37.7">R3</text>
<text x="54.4" y="42.5">5,12</text>
<text x="58.3" y="43.7">R4</text>
<text x="133.3" y="43.5">5,12</text>
<text x="137.3" y="44.7">R4</text>
<text x="215.2" y="42.5">5,12</text>
<text x="219.2" y="43.7">R4</text>
<text x="54.4" y="48.5">1</text>
<text x="58.3" y="49.7">R5</text>
<text x="133.3" y="49.5">1</text>
<text x="137.3" y="50.7">R5</text>
<text x="215.2" y="48.5">1</text>
<text x="219.2" y="49.7">R5</text>
<text x="54.4" y="54.5">7</text>
<text x="58.3" y="55.7">R6</text>
<text x="133.3" y="55.5">7</text>
<text x="137.3" y="56.7">R6</text>
<text x="215.2" y="54.5">7</text>
<text x="219.2" y="55.7">R6</text>
<text x="2.5" y="61.4" transform="rotate(-90 2.5 61.4)">B</text>
<text x="54.4" y="60.5">2</text>
<text x="58.3" y="61.7">R7</text>
<text x="133.3" y="61.5">2</text>
<text x="137.3" y="62.7">R7</text>
<text x="215.2" y="60.5">2</text>
<text x="219.2" y="61.7">R7</text>
<text x="269.7" y="61.4" transform="rotate(-90 269.7 61.4)">B</text>
<text x="65.7" y="68.5" transform="rotate(-90 65.7 68.5)">C1</text>
<text x="71.6" y="68.5" transform="rotate(-90 71.6 68.5)">C2</text>
<text x="77.6" y="68.5" transform="rotate(-90 77.6 68.5)">C3</text>
<text x="83.6" y="68.5" transform="rotate(-90 83.6 68.5)">C4</text>
<text x="89.6" y="68.5" transform="rotate(-90 89.6 68.5)">C5</text>
<text x="144.6" y="69.6" transform="rotate(-90 144.6 69.6)">C1</text>
<text x="150.6" y="69.6" transform="rotate(-90 150.6 69.6)">C2</text>
<text x="156.5" y="69.6" transform="rotate(-90 156.5 69.6)">C3</text>
<text x="162.6" y="69.6" transform="rotate(-90 162.6 69.6)">C4</text>
<text x="168.6" y="69.6" transform="rotate(-90 168.6 69.6)">C5</text>
<text x="226.5" y="68.5" transform="rotate(-90 226.5 68.5)">C1</text>
<text x="232.5" y="68.5" transform="rotate(-90 232.5 68.5)">C2</text>
<text x="238.5" y="68.5" transform="rotate(-90 238.5 68.5)">C3</text>
<text x="244.5" y="68.5" transform="rotate(-90 244.5 68.5)">C4</text>
<text x="250.5" y="68.5" transform="rotate(-90 250.5 68.5)">C5</text>
<text x="64.5" y="72.5" transform="rotate(-90 64.5 72.5)">13</text>
<text x="70.5" y="72.5" transform="rotate(-90 70.5 72.5)">3</text>
<text x="76.5" y="72.5" transform="rotate(-90 76.5 72.5)">4,11</text>
<text x="82.5" y="72.5" transform="rotate(-90 82.5 72.5)">10</text>
<text x="88.4" y="72.5" transform="rotate(-90 88.4 72.5)">6</text>
<text x="143.4" y="73.5" transform="rotate(-90 143.4 73.5)">13</text>
<text x="149.4" y="73.5" transform="rotate(-90 149.4 73.5)">3</text>
<text x="155.4" y="73.5" transform="rotate(-90 155.4 73.5)">4,11</text>
<text x="161.4" y="73.5" transform="rotate(-90 161.4 73.5)">10</text>
<text x="167.4" y="73.5" transform="rotate(-90 167.4 73.5)">6</text>
<text x="225.3" y="72.5" transform="rotate(-90 225.3 72.5)">13</text>
<text x="231.3" y="72.5" transform="rotate(-90 231.3 72.5)">3</text>
<text x="237.3" y="72.5" transform="rotate(-90 237.3 72.5)">4,11</text>
<text x="243.3" y="72.5" transform="rotate(-90 243.3 72.5)">10</text>
<text x="249.3" y="72.5" transform="rotate(-90 249.3 72.5)">6</text>
<text x="2.5" y="101.9" transform="rotate(-90 2.5 101.9)">C</text>
<text x="54.4" y="100.5">9</text>
<text x="58.3" y="101.6">R1</text>
<text x="133.3" y="101.5">9</text>
<text x="215.2" y="101.5">9</text>
<text x="269.7" y="101.9" transform="rotate(-90 269.7 101.9)">C</text>
<text x="54.4" y="106.5">14</text>
<text x="58.3" y="107.7">R2</text>
<text x="133.3" y="107.5">14</text>
<text x="137.3" y="102.7">R1</text>
<text x="215.2" y="107.5">14</text>
<text x="219.2" y="102.7">R1</text>
<text x="54.4" y="112.5">8</text>
<text x="58.3" y="113.7">R3</text>
<text x="133.3" y="113.5">8</text>
<text x="137.3" y="108.7">R2</text>
<text x="215.2" y="113.5">8</text>
<text x="219.2" y="108.7">R2</text>
<text x="54.4" y="118.4">5,12</text>
<text x="58.3" y="119.6">R4</text>
<text x="133.3" y="119.5">5,12</text>
<text x="137.3" y="114.6">R3</text>
<text x="215.2" y="119.5">5,12</text>
<text x="219.2" y="114.6">R3</text>
<text x="54.4" y="124.5">1</text>
<text x="58.3" y="125.6">R5</text>
<text x="133.3" y="125.5">1</text>
<text x="137.3" y="120.6">R4</text>
<text x="215.2" y="125.5">1</text>
<text x="219.2" y="120.6">R4</text>
<text x="54.4" y="130.5">7</text>
<text x="58.3" y="131.6">R6</text>
<text x="133.3" y="131.4">7</text>
<text x="137.3" y="126.6">R5</text>
<text x="215.2" y="131.4">7</text>
<text x="219.2" y="126.6">R5</text>
<text x="54.4" y="136.4">2</text>
<text x="58.3" y="137.6">R7</text>
<text x="133.3" y="137.5">2</text>
<text x="137.3" y="132.6">R6</text>
<text x="215.2" y="137.5">2</text>
<text x="219.2" y="132.6">R6</text>
<text x="2.5" y="142.4" transform="rotate(-90 2.5 142.4)">D</text>
<text x="137.3" y="138.6">R7</text>
<text x="219.2" y="138.6">R7</text>
<text x="269.7" y="142.4" transform="rotate(-90 269.7 142.4)">D</text>
<text x="64.5" y="148.5" transform="rotate(-90 64.5 148.5)">13</text>
<text x="65.7" y="144.5" transform="rotate(-90 65.7 144.5)">C1</text>
<text x="70.5" y="148.5" transform="rotate(-90 70.5 148.5)">3</text>
<text x="71.6" y="144.5" transform="rotate(-90 71.6 144.5)">C2</text>
<text x="76.5" y="148.5" transform="rotate(-90 76.5 148.5)">4,11</text>
<text x="77.6" y="144.5" transform="rotate(-90 77.6 144.5)">C3</text>
<text x="82.5" y="148.5" transform="rotate(-90 82.5 148.5)">10</text>
<text x="83.6" y="144.5" transform="rotate(-90 83.6 144.5)">C4</text>
<text x="88.4" y="148.5" transform="rotate(-90 88.4 148.5)">6</text>
<text x="89.6" y="144.5" transform="rotate(-90 89.6 144.5)">C5</text>
<text x="143.4" y="149.5" transform="rotate(-90 143.4 149.5)">13</text>
<text x="144.6" y="145.5" transform="rotate(-90 144.6 145.5)">C1</text>
<text x="149.4" y="149.5" transform="rotate(-90 149.4 149.5)">3</text>
<text x="150.6" y="145.5" transform="rotate(-90 150.6 145.5)">C2</text>
<text x="155.4" y="149.5" transform="rotate(-90 155.4 149.5)">4,11</text>
<text x="156.5" y="145.5" transform="rotate(-90 156.5 145.5)">C3</text>
<text x="161.4" y="149.5" transform="rotate(-90 161.4 149.5)">10</text>
<text x="162.6" y="145.5" transform="rotate(-90 162.6 145.5)">C4</text>
<text x="167.4" y="149.5" transform="rotate(-90 167.4 149.5)">6</text>
<text x="168.6" y="145.5" transform="rotate(-90 168.6 145.5)">C5</text>
<text x="225.3" y="149.5" transform="rotate(-90 225.3 149.5)">13</text>
<text x="226.5" y="145.5" transform="rotate(-90 226.5 145.5)">C1</text>
<text x="231.3" y="149.5" transform="rotate(-90 231.3 149.5)">3</text>
<text x="232.5" y="145.5" transform="rotate(-90 232.5 145.5)">C2</text>
<text x="237.3" y="149.5" transform="rotate(-90 237.3 149.5)">4,11</text>
<text x="238.5" y="145.5" transform="rotate(-90 238.5 145.5)">C3</text>
<text x="243.3" y="149.5" transform="rotate(-90 243.3 149.5)">10</text>
<text x="244.5" y="145.5" transform="rotate(-90 244.5 145.5)">C4</text>
<text x="249.3" y="149.5" transform="rotate(-90 249.3 149.5)">6</text>
<text x="250.5" y="145.5" transform="rotate(-90 250.5 145.5)">C5</text>
<text x="2.5" y="182.8" transform="rotate(-90 2.5 182.8)">E</text>
<text x="269.7" y="182.8" transform="rotate(-90 269.7 182.8)">E</text>
<text x="18.8" y="201.6">1</text>
<text x="57.4" y="201.6">2</text>
<text x="96" y="201.6">3</text>
<text x="134.6" y="201.6">4</text>
<text x="173.2" y="201.6">5</text>
<text x="211.9" y="201.6">6</text>
<text x="250.5" y="201.6">7</text>
</g>
<g font-size="2" fill="#c04040">
<text x="58" y="18.5">MTAN4120-AO</text>
<text x="88.9" y="19">DS13</text>
<text x="136.9" y="19.6">MTAN4120-AO</text>
<text x="167.9" y="19.9">DS14</text>
<text x="218.8" y="18.5">MTAN4120-AO</text>
<text x="249.8" y="19">DS15</text>
<text x="58" y="94.5">MTAN4120-AO</text>
<text x="88.9" y="94.9">DS16</text>
<text x="137.9" y="95.5">MTAN4120-AO</text>
<text x="167.9" y="95.9">DS17</text>
<text x="218.8" y="95.5">MTAN4120-AO</text>
<text x="249.8" y="95.9">DS18</text>
</g>
</svg>
